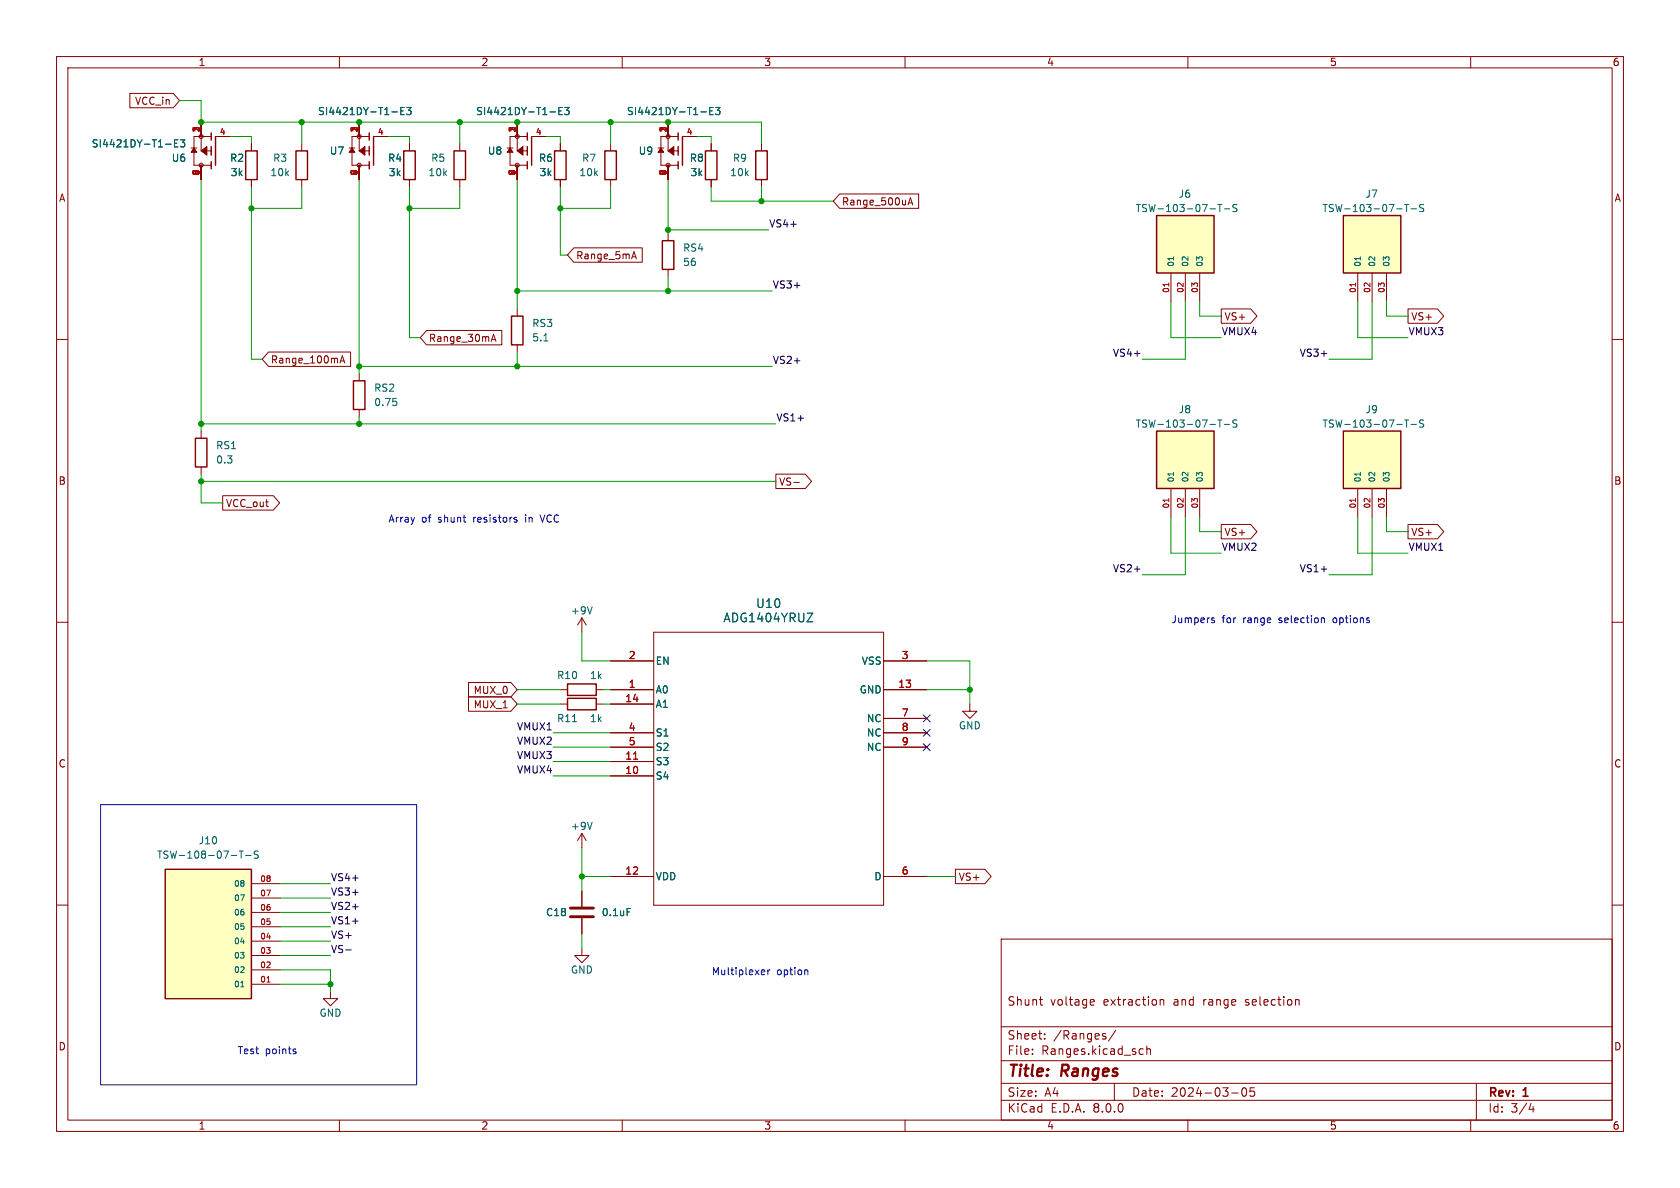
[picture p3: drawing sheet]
<svg xmlns="http://www.w3.org/2000/svg" width="297mm" height="210mm" viewBox="0 0 297 210" stroke-linecap="round" stroke-linejoin="round" font-family="sans-serif">
<g fill="none" stroke="#840000" stroke-width=".18">
<path d="M10 10h277v190h-277zM12 12h273v186h-273zM60 10v2M110 10v2M160 10v2M210 10v2M260 10v2M10 60h2M285 60h2M10 110h2M285 110h2M10 160h2"/>
<path d="M285 160h2M177 166h108v32h-108zM183.7 176.7h.6M184 177.6l.3 .1M193 176.7l.4 .1 .1 .3-.8 .1M193.4 177.6l-.4 .1M205.1 176.8l.2-.1 .4 .1v.9M205.1 176.7v1M229.2 176.7l.4 .1 .1 .1v.8M60 198v2M110 198v2M160 198v2"/>
<path d="M177 194.5h108M177 191.5h108M177 187.5h108M177 181.5h108M182.5 186.3v.1M182.5 185.5v.1M184.7 183.6v.1M184.7 182.8v.1M195.3 183.2l.2 .2-.2 .3M195.3 182.7l.2 .1M197 191.5v3M197.2 182.1l-1.2 2"/>
<path d="M201.7 185.4l.4 .1M202.1 186.3l-.4 .1M202.7 185.5l.3-.1 .3 .1 .1 .9M202.7 184.9v1.5M210 198v2M217.7 193.2h1.2M219.7 192.4l.2-.1a.81 .81 0 0 1 .6 .6 .81 .81 0 0 1-.3 .8l-.2 .1a.81 .81 0 0 1-.3-1.4zM221.7 192.3h-.7v.7l.2-.1h.5l.1 .3-.1 .5-.2 .1-.5-.1M260 198v2M261 191.5v6.5M270.7 195l-.4 1.1h.9M271 195.6v1"/>
</g>
<path d="M29.2 153.7h15.2v22.8h-15.2z" fill="#ffffc2"/>
<path d="M29.2 153.7h15.2v22.8h-15.2z" fill="none" stroke="#840000" stroke-width=".25"/>
<path d="M44.4 158.8h5.1M44.4 156.2h5.1M44.4 174h5.1M44.4 171.5h5.1M44.4 168.9h5.1M44.4 166.4h5.1M44.4 163.8h5.1M44.4 161.3h5.1M58.4 175.3v1.2h1.3l-1.3 1.3-1.3-1.3h1.3" fill="none" stroke="#840000" stroke-width=".18"/>
<path d="M40.9 151.2h.9M42.3 150.4h.7M42.6 150.4v1.3M43.4 151.2h1M45.7 150.5l-.5-.1-.2 .2v.3l.5 .3 .2 .3-.3 .2-.5-.1M42.6 174.5h.5" fill="none" stroke="#006464" stroke-width=".18"/>
<path d="M47.2 173.6h.6" fill="none" stroke="#a90000" stroke-width=".18"/>
<path d="M204.5 38.1h10.1v10.2h-10.1z" fill="#ffffc2"/>
<path d="M119.9 23.5v1.3M119.9 25.9v1.5M119.9 28.6v1.2M120.6 24.1v5.1M124.7 26.7h2v5.1h-2zM204.5 38.1h10.1v10.2h-10.1zM117.1 42.5h2v5.1h-2z" fill="none" stroke="#840000" stroke-width=".25"/>
<g fill="none" stroke="#840000" stroke-width=".18">
<path d="M116.3 26.2h1M118.1 21.6v5.1h1.8M118.1 29.2v2.6M119.9 24.1h-3.1v5.1h3.1M120.6 24.1h2.6M125.7 25.4v1.3M125.7 31.8v1.2M118.1 41.3v1.2M118.1 47.6v1.3M207 48.3v5M209.5 48.3v5M212.1 48.3v5"/>
<circle cx="118.1" cy="24.1" r=".36"/>
<circle cx="118.1" cy="29.2" r=".36"/>
</g>
<path d="M123.9 19.8h1M125.5 19.6h.4M126.1 19h-.6v1.3h.6M126.5 19h.8l-.4 .5 .3 .1v.5l-.2 .2-.5-.2M213.9 36.9h1M215.3 36.1h.7M215.6 36.1v1.3M216.4 36.9h1M218.7 36.2l-.5-.1-.3 .3 .2 .3 .5 .2v.4l-.2 .1-.5-.1M207.5 45.4v.6" fill="none" stroke="#006464" stroke-width=".18"/>
<path d="M206.6 50v.6" fill="none" stroke="#a90000" stroke-width=".18"/>
<g fill="#840000" stroke="#840000" stroke-width=".18">
<path d="M118.1 26.7l1-.8v1.5z"/>
<path d="M116.8 26.2l.5 .7h-1z"/>
</g>
<path d="M237.5 38.1h10.1v10.2h-10.1z" fill="#ffffc2"/>
<path d="M43.4 26.7h2.1v5.1h-2.1zM52.3 26.7h2.1v5.1h-2.1zM65.3 23.5v1.3M65.3 25.9v1.5M65.3 28.6v1.2M66 24.1v5.1M80.3 26.7h2v5.1h-2zM133.6 26.7h2v5.1h-2zM237.5 38.1h10.1v10.2h-10.1zM90.4 55.9h2.1v5.1h-2.1zM62.5 67.3h2v5.1h-2zM100.3 120.9h5.1v2h-5.1z" fill="none" stroke="#840000" stroke-width=".25"/>
<g fill="none" stroke="#840000" stroke-width=".18">
<path d="M44.4 25.4v1.3M44.4 31.8v1.2M53.3 25.4v1.3M53.3 31.8v1.2M61.7 26.2h1M63.5 21.6v5.1h1.8M63.5 29.2v2.6M65.3 24.1h-3.1v5.1h3.1M66 24.1h2.6M81.3 25.4v1.3M81.3 31.8v1.2M134.6 25.4v1.3"/>
<path d="M134.6 31.8v1.2M91.4 54.6v1.3M240 48.3v5M242.6 48.3v5M245.1 48.3v5M63.5 66v1.3M63.5 72.4v1.3M91.4 61v1.2M107.9 116.8h7.7M115.6 111.8h40.6v48.2h-40.6zM156.2 116.8h7.6M99.1 121.9h1.2"/>
<path d="M105.4 121.9h1.3M107.9 121.9h7.7M107.9 137.2h7.7M107.9 134.6h7.7M107.9 124.5h7.7M107.9 129.5h7.7M107.9 132.1h7.7M156.2 121.9h7.6M156.2 129.5h7.6M156.2 132.1h7.6M156.2 127h7.6M102.9 157.5v2.8"/>
<path d="M107.9 154.9h7.7M156.2 154.9h7.6M102.9 167.6v1.3h1.2l-1.2 1.3-1.3-1.3h1.3M102.9 162.3v2.8"/>
<circle cx="63.5" cy="24.1" r=".36"/>
<circle cx="63.5" cy="29.2" r=".36"/>
</g>
<g fill="none" stroke="#006464" stroke-width=".18">
<path d="M69.3 19.8h1M70.9 19.6h.4M71.5 19h-.6v1.3h.6M71.9 19h.8l-.5 .5 .4 .1v.5l-.2 .2-.5-.2M246.9 36.9h1M248.3 36.1h.7M248.7 36.1v1.3M249.5 36.9h.9M251.7 36.2l-.5-.1-.2 .3 .1 .3 .5 .2v.4l-.1 .1-.5-.1M240.5 45.4v.6M69.5 70.4h.6M70 71l.1 .2-.1 .4"/>
<path d="M96.1 60.3h.8M142.7 108.4h1l-1 1.5h1M110.9 160.6h.6"/>
</g>
<path d="M239.6 50v.6M112 134.2h.7" fill="none" stroke="#a90000" stroke-width=".18"/>
<path d="M100.8 160.5h4.1M100.8 162.1h4.1" fill="none" stroke="#840000" stroke-width=".51"/>
<g fill="#840000" stroke="#840000" stroke-width=".18">
<path d="M63.5 26.7l1-.8v1.5z"/>
<path d="M62.2 26.2l.5 .7h-1z"/>
</g>
<path d="M204.5 76.2h10.1v10.2h-10.1z" fill="#ffffc2"/>
<path d="M37.3 23.5v1.3M37.3 25.9v1.5M37.3 28.6v1.2M38.1 24.1v5.1M71.4 26.7h2v5.1h-2zM93.2 23.5v1.3M93.2 25.9v1.5M93.2 28.6v1.2M94 24.1v5.1M106.9 26.7h2.1v5.1h-2.1zM34.5 77.5h2.1v5.1h-2.1zM204.5 76.2h10.1v10.2h-10.1z" fill="none" stroke="#840000" stroke-width=".25"/>
<g fill="none" stroke="#840000" stroke-width=".18">
<path d="M33.8 26.2h1M35.6 21.6v5.1h1.7M35.6 29.2v2.6M37.3 24.1h-3v5.1h3M38.1 24.1h2.5M72.4 25.4v1.3M72.4 31.8v1.2M89.7 26.2h1M91.4 21.6v5.1h1.8M91.4 29.2v2.6M93.2 24.1h-3v5.1h3M94 24.1h2.5"/>
<path d="M107.9 25.4v1.3M107.9 31.8v1.2M35.6 76.2v1.3M35.6 82.6v1.2M207 86.4v5M209.5 86.4v5M212.1 86.4v5"/>
<circle cx="35.6" cy="24.1" r=".36"/>
<circle cx="35.6" cy="29.2" r=".36"/>
<circle cx="91.4" cy="24.1" r=".36"/>
<circle cx="91.4" cy="29.2" r=".36"/>
</g>
<g fill="none" stroke="#006464" stroke-width=".18">
<path d="M97.2 19.8h1M98.8 19.6h.4M99.4 19h-.6v1.3h.6M99.8 19h.8l-.4 .5 .4 .1v.5l-.2 .2-.6-.2M29.3 25.5h.9M30.9 25.3h.4M31.5 24.7h-.6v1.3h.6M31.9 24.7h.8l-.5 .5 .4 .1v.6l-.2 .1-.5-.1M213.9 75h1M215.3 74.2h.7M215.6 74.2v1.3M216.4 75h1"/>
<path d="M218.7 74.3l-.5-.1-.2 .2v.3l.6 .3 .1 .3-.3 .2-.5-.1M207.5 83.5v.6"/>
</g>
<path d="M206.6 88.1v.6" fill="none" stroke="#a90000" stroke-width=".18"/>
<g fill="#840000" stroke="#840000" stroke-width=".18">
<path d="M91.4 26.7l1.1-.8v1.5z"/>
<path d="M90.2 26.2l.5 .7h-1z"/>
<path d="M35.6 26.7l1-.8v1.5z"/>
<path d="M34.3 26.2l.5 .7h-1z"/>
</g>
<path d="M237.5 76.2h10.1v10.2h-10.1z" fill="#ffffc2"/>
<path d="M98 26.7h2.1v5.1h-2.1zM237.5 76.2h10.1v10.2h-10.1zM100.3 123.4h5.1v2.1h-5.1z" fill="none" stroke="#840000" stroke-width=".25"/>
<g fill="none" stroke="#840000" stroke-width=".18">
<path d="M23 16.5h7.6l1.1 1.3-1.1 1.3h-7.6zM35.6 21.6v2.5M35.6 29.2v2.6M38.1 24.1h2.5M44.4 25.4v1.3M44.4 31.8v1.2M63.5 21.6v2.5M63.5 29.2v2.6M66 24.1h2.6M72.4 25.4v1.3M72.4 31.8v1.2M91.4 21.6v2.5"/>
<path d="M91.4 29.2v2.6M94 24.1h2.5M99.1 25.4v1.3M99.1 31.8v1.2M118.1 21.6v2.5M118.1 29.2v2.6M120.6 24.1h2.6M125.7 25.4v1.3M125.7 31.8v1.2M148.4 34.3h14v2.5h-14l-1.1-1.2zM160.5 36.2l.4-1.2 .5 1.2M160.6 35.9h.6"/>
<path d="M75.4 58.4h13.3v2.6h-13.3l-1.1-1.3zM87 60h.6M101.4 43.8h12.1v2.6h-12.1l-1.1-1.3zM111.8 45.4h.6M112.1 44.5l.4 1.3M215.9 54.6h5.2l1.1 1.3-1.1 1.3h-5.2zM248.9 54.6h5.2l1.1 1.3-1.1 1.3h-5.2zM47.5 62.2h14.5v2.6h-14.5l-1.1-1.3zM60.1 64.2l.4-1.3 .4 1.3M60.2 63.8h.6M86.8 60.4l.5-1.3 .4 1.3M39.4 87.6h8.9l1.1 1.3-1.1 1.3h-8.9z"/>
<path d="M137.2 83.8h5.2l1.1 1.3-1.1 1.3h-5.2zM140.3 85.3h1M215.9 92.7h5.2l1.1 1.3-1.1 1.3h-5.2zM240 86.4v5M242.6 86.4v5M245.1 86.4v5M248.9 92.7h5.2l1.1 1.3-1.1 1.3h-5.2zM102.9 109.2v2.6M102.9 109.2l-.8 1.3M102.9 109.2l.7 1.3M107.9 116.8h7.7M156.2 116.8h7.6"/>
<path d="M82.8 123.2h7.5l1.1 1.3-1.1 1.2h-7.5zM82.8 120.6h7.5l1.1 1.3-1.1 1.3h-7.5zM99.1 124.5h1.2M105.4 124.5h1.3M107.9 124.5h7.7M107.9 121.9h7.7M107.9 137.2h7.7M107.9 134.6h7.7M107.9 129.5h7.7M107.9 132.1h7.7M156.2 121.9h7.6M156.2 129.5h7.6"/>
<path d="M156.2 132.1h7.6M156.2 127h7.6M171.4 124.5v1.2h1.3l-1.3 1.3-1.2-1.3h1.2M102.9 147.3l-.8 1.3M102.9 147.3v2.6M102.9 157.5v2.8M102.9 147.3l.7 1.3M107.9 154.9h7.7M156.2 154.9h7.6M168.9 153.7h5.2l1.1 1.2-1.1 1.3h-5.2zM102.9 162.3v2.8"/>
</g>
<g fill="none" stroke="#006464" stroke-width=".18">
<path d="M69.3 19.8h1M70.9 19.6h.4M71.5 19h-.6v1.3h.6M71.9 19h.8l-.5 .5 .4 .1v.5l-.2 .2-.5-.2M97.2 19.8h1M98.8 19.6h.4M99.4 19h-.6v1.3h.6M99.8 19h.8l-.4 .5 .4 .1v.5l-.2 .2-.6-.2M123.9 19.8h1M125.5 19.6h.4M126.1 19h-.6v1.3h.6M126.5 19h.8l-.4 .5 .3 .1v.5l-.2 .2-.5-.2"/>
<path d="M29.3 25.5h.9M30.9 25.3h.4M31.5 24.7h-.6v1.3h.6M31.9 24.7h.8l-.5 .5 .4 .1v.6l-.2 .1-.5-.1M246.9 75h1M248.3 74.2h.7M248.7 74.2v1.3M249.5 75h.9M251.7 74.3l-.5-.1-.2 .2v.3l.6 .3 .1 .3-.2 .2-.5-.1M240.5 83.5v.6M104.7 107.3l-.4 1.2M142.7 108.4h1l-1 1.5h1"/>
<path d="M101.2 127.6h.7M104.7 145.4l-.4 1.2M110.9 160.6h.6"/>
</g>
<path d="M239.6 88.1v.6M112 134.2h.7" fill="none" stroke="#a90000" stroke-width=".18"/>
<path d="M61.1 167.9h1" fill="none" stroke="#0f0f0f" stroke-width=".18"/>
<g fill="none" stroke="#0000c2" stroke-width=".18">
<path d="M91.1 91.9h.3v.2l-.2 .2h-.2M91.1 91.4l.3 .1M95.5 91l.4 1.3M214.2 109.6l.5 .2v.2l-.4 .1M214.2 109.3h.5M233.8 109.2l.3 .2v.7M17.8 142.2h55.9v49.6h-55.9zM134.8 171.5h.3l.1 .3-.6 .1M135.1 172.2l-.3 .1M135.7 171.5v.8M136.1 171.5l-.4 .2M142.5 171.5l.3 .1v.7"/>
<path d="M52 185.9h.3l.1 .2-.2 .2h-.3M52 185.4l.3 .1"/>
</g>
<g fill="none" stroke="#009600" stroke-width=".18">
<path d="M31.7 17.8h3.9v3.8h99v3.8M35.6 31.8v44.4M40.6 24.1h3.8v1.3M44.4 33v30.5h2M53.3 21.6v3.8M53.3 33v3.8h-8.9M63.5 31.8v34.2M68.6 24.1h3.8v1.3M72.4 33v26.7h1.9M81.3 33v3.8h-8.9M81.3 21.6v3.8M91.4 31.8v22.8"/>
<path d="M96.5 24.1h2.6v1.3M99.1 33v12.1h1.2M107.9 33v3.8h-8.8M107.9 21.6v3.8M118.1 31.8v9.5M123.2 24.1h2.5v1.3M125.7 33v2.6h21.6M134.6 33v2.6M91.4 51.4h45.1M118.1 48.9v2.5M118.1 40.6h17.8M207 53.3v6.4h8.9"/>
<path d="M209.5 53.3v10.2h-7.6M212.1 53.3v2.6h3.8M240 53.3v6.4h8.9M242.6 53.3v10.2h-7.7M245.1 53.3v2.6h3.8M35.6 74.9h101.6M63.5 73.7v1.2M63.5 64.8h73M91.4 62.2v2.6M35.6 83.8v5.1h3.8M35.6 85.1h101.6M207 91.4v6.4h8.9"/>
<path d="M209.5 91.4v10.2h-7.6M212.1 91.4v2.6h3.8M240 91.4v6.4h8.9M242.6 91.4v10.2h-7.7M245.1 91.4v2.6h3.8M102.9 111.8v5h5M163.8 116.8h7.6v7.7M91.4 121.9h7.7M91.4 124.5h7.7M97.8 129.5h10.1M97.8 132.1h10.1M97.8 137.2h10.1"/>
<path d="M97.8 134.6h10.1M106.7 121.9h1.2M106.7 124.5h1.2M163.8 121.9h7.6M49.5 158.8h8.9M49.5 156.2h8.9M102.9 149.9v7.6M102.9 154.9h5M163.8 154.9h5.1M49.5 171.5h8.9v3.8M49.5 174h8.9M49.5 161.3h8.9"/>
<path d="M49.5 163.8h8.9M49.5 168.9h8.9M49.5 166.4h8.9M102.9 165.1v2.5"/>
</g>
<path d="M163.2 126.4l1.2 1.2M163.2 128.9l1.2 1.2M163.2 131.5l1.2 1.2M164.4 126.4l-1.2 1.2M164.4 128.9l-1.2 1.2M164.4 131.5l-1.2 1.2" fill="none" stroke="#000084" stroke-width=".18"/>
<g fill="#009600" stroke="#009600" stroke-width=".18">
<circle cx="171.4" cy="121.9" r=".46"/>
<circle cx="107.9" cy="21.6" r=".46"/>
<circle cx="118.1" cy="21.6" r=".46"/>
<circle cx="118.1" cy="40.6" r=".46"/>
<circle cx="91.4" cy="64.8" r=".46"/>
<circle cx="118.1" cy="51.4" r=".46"/>
<circle cx="91.4" cy="51.4" r=".46"/>
<circle cx="134.6" cy="35.6" r=".46"/>
<circle cx="102.9" cy="154.9" r=".46"/>
<circle cx="58.4" cy="174" r=".46"/>
<circle cx="63.5" cy="21.6" r=".46"/>
<circle cx="53.3" cy="21.6" r=".46"/>
<circle cx="72.4" cy="36.8" r=".46"/>
<circle cx="44.4" cy="36.8" r=".46"/>
<circle cx="35.6" cy="21.6" r=".46"/>
<circle cx="91.4" cy="21.6" r=".46"/>
<circle cx="81.3" cy="21.6" r=".46"/>
<circle cx="99.1" cy="36.8" r=".46"/>
<circle cx="35.6" cy="74.9" r=".46"/>
<circle cx="63.5" cy="74.9" r=".46"/>
<circle cx="63.5" cy="64.8" r=".46"/>
<circle cx="35.6" cy="85.1" r=".46"/>
</g>
<g font-size="2.8" fill="#840000">
<text x="178" y="190.9">Title:</text>
<text x="187.7" y="190.9">Ranges</text>
</g>
<g font-size="2.1" fill="#006464">
<text x="133.6" y="107.7">U10</text>
<text x="127.8" y="110.2">ADG1404YRUZ</text>
</g>
<g font-size="2.1" fill="#840000">
<text x="178" y="178">Shunt</text>
<text x="185.7" y="178">voltage</text>
<text x="195.1" y="178">extraction</text>
<text x="207.6" y="178">and</text>
<text x="213" y="178">range</text>
<text x="220.6" y="178">selection</text>
<text x="178" y="184">Sheet:</text>
<text x="186.2" y="184">/Ranges/</text>
<text x="178" y="186.7">File:</text>
<text x="184.1" y="186.7">Ranges.kicad_sch</text>
<text x="178" y="196.9">KiCad</text>
<text x="178" y="194.1">Size:</text>
<text x="184.7" y="194.1">A4</text>
<text x="185.7" y="196.9">E.D.A.</text>
<text x="193.3" y="196.9">8.0.0</text>
<text x="200" y="194.1">Date:</text>
<text x="207" y="194.1">2024-03-05</text>
<text x="263" y="194.3">Rev:</text>
<text x="263" y="196.9">Id:</text>
<text x="267.1" y="196.9">3/4</text>
<text x="269.4" y="194.3">1</text>
</g>
<g font-size="1.8" fill="#840000">
<text x="35" y="11.9">1</text>
<text x="85" y="11.9">2</text>
<text x="135" y="11.9">3</text>
<text x="185" y="11.9">4</text>
<text x="235" y="11.9">5</text>
<text x="285" y="11.9">6</text>
<text x="23.8" y="18.7">VCC_in</text>
<text x="10.3" y="35.9">A</text>
<text x="285.3" y="35.9">A</text>
<text x="148.7" y="36.5">Range_500uA</text>
<text x="101.8" y="46">Range_5mA</text>
<text x="216.4" y="56.8">VS+</text>
<text x="249.4" y="56.8">VS+</text>
<text x="47.8" y="64.5">Range_100mA</text>
<text x="75.7" y="60.6">Range_30mA</text>
<text x="10.3" y="85.9">B</text>
<text x="39.8" y="89.9">VCC_out</text>
<text x="137.6" y="86">VS-</text>
<text x="285.3" y="85.9">B</text>
<text x="216.4" y="94.9">VS+</text>
<text x="249.4" y="94.9">VS+</text>
<text x="83.6" y="125.4">MUX_1</text>
<text x="83.6" y="122.9">MUX_0</text>
<text x="10.3" y="135.9">C</text>
<text x="285.3" y="135.9">C</text>
<text x="169.4" y="155.9">VS+</text>
<text x="10.3" y="185.9">D</text>
<text x="285.3" y="185.9">D</text>
<text x="35" y="199.9">1</text>
<text x="85" y="199.9">2</text>
<text x="135" y="199.9">3</text>
<text x="185" y="199.9">4</text>
<text x="235" y="199.9">5</text>
<text x="285" y="199.9">6</text>
</g>
<g font-size="1.8" fill="#006464">
<text x="56.1" y="20.5">SI4421DY-T1-E3</text>
<text x="84.1" y="20.5">SI4421DY-T1-E3</text>
<text x="110.7" y="20.5">SI4421DY-T1-E3</text>
<text x="16.1" y="26.3">SI4421DY-T1-E3</text>
<text x="30.3" y="28.8">U6</text>
<text x="40.6" y="28.8">R2</text>
<text x="48.2" y="28.8">R3</text>
<text x="58.2" y="27.5">U7</text>
<text x="68.5" y="28.8">R4</text>
<text x="76.1" y="28.8">R5</text>
<text x="86.1" y="27.5">U8</text>
<text x="95.2" y="28.8">R6</text>
<text x="102.8" y="28.8">R7</text>
<text x="112.8" y="27.5">U9</text>
<text x="121.8" y="28.8">R8</text>
<text x="129.5" y="28.8">R9</text>
<text x="40.7" y="31.3">3k</text>
<text x="47.7" y="31.3">10k</text>
<text x="68.6" y="31.3">3k</text>
<text x="75.6" y="31.3">10k</text>
<text x="95.3" y="31.3">3k</text>
<text x="102.3" y="31.3">10k</text>
<text x="122" y="31.3">3k</text>
<text x="129" y="31.3">10k</text>
<text x="208.3" y="35.2">J6</text>
<text x="241.3" y="35.2">J7</text>
<text x="200.7" y="37.7">TSW-103-07-T-S</text>
<text x="233.7" y="37.7">TSW-103-07-T-S</text>
<text x="120.7" y="44.7">RS4</text>
<text x="120.7" y="47.2">56</text>
<text x="94" y="58">RS3</text>
<text x="94" y="60.6">5.1</text>
<text x="66" y="72">0.75</text>
<text x="66" y="69.4">RS2</text>
<text x="200.7" y="75.8">TSW-103-07-T-S</text>
<text x="208.3" y="73.3">J8</text>
<text x="233.7" y="75.8">TSW-103-07-T-S</text>
<text x="241.3" y="73.3">J9</text>
<text x="38.1" y="79.6">RS1</text>
<text x="38.1" y="82.1">0.3</text>
<text x="100.8" y="108.8">+9V</text>
<text x="115.8" y="117.7">EN</text>
<text x="152.2" y="117.7">VSS</text>
<text x="98.4" y="120.2">R10</text>
<text x="104.2" y="120.2">1k</text>
<text x="115.8" y="122.8">A0</text>
<text x="115.8" y="125.3">A1</text>
<text x="151.9" y="122.8">GND</text>
<text x="98.4" y="127.9">R11</text>
<text x="104.2" y="127.9">1k</text>
<text x="115.8" y="130.4">S1</text>
<text x="153.2" y="127.9">NC</text>
<text x="153.2" y="130.4">NC</text>
<text x="169.4" y="129.1">GND</text>
<text x="115.8" y="135.5">S3</text>
<text x="115.8" y="132.9">S2</text>
<text x="153.2" y="132.9">NC</text>
<text x="115.8" y="138">S4</text>
<text x="35" y="149.5">J10</text>
<text x="100.8" y="146.9">+9V</text>
<text x="27.7" y="152">TSW-108-07-T-S</text>
<text x="115.8" y="155.8">VDD</text>
<text x="154.5" y="155.8">D</text>
<text x="96.4" y="162.2">C18</text>
<text x="106.3" y="162.2">0.1uF</text>
<text x="100.8" y="172.3">GND</text>
<text x="56.4" y="179.9">GND</text>
</g>
<g font-size="1.8" fill="#0f0f0f">
<text x="135.9" y="40.3">VS4+</text>
<text x="136.5" y="51.1">VS3+</text>
<text x="215.9" y="59.3">VMUX4</text>
<text x="248.9" y="59.3">VMUX3</text>
<text x="136.5" y="64.4">VS2+</text>
<text x="196.6" y="63.2">VS4+</text>
<text x="229.7" y="63.2">VS3+</text>
<text x="137.2" y="74.6">VS1+</text>
<text x="196.6" y="101.3">VS2+</text>
<text x="215.9" y="97.4">VMUX2</text>
<text x="229.7" y="101.3">VS1+</text>
<text x="248.9" y="97.4">VMUX1</text>
<text x="91.3" y="129.2">VMUX1</text>
<text x="91.3" y="131.7">VMUX2</text>
<text x="91.3" y="136.8">VMUX4</text>
<text x="91.3" y="134.3">VMUX3</text>
<text x="58.4" y="155.9">VS4+</text>
<text x="58.4" y="160.9">VS2+</text>
<text x="58.4" y="158.4">VS3+</text>
<text x="58.4" y="166">VS+</text>
<text x="58.4" y="163.5">VS1+</text>
<text x="58.4" y="168.6">VS-</text>
</g>
<g font-size="1.8" fill="#0000c2">
<text x="68.6" y="92.5">Array</text>
<text x="74.5" y="92.5">of</text>
<text x="77.6" y="92.5">shunt</text>
<text x="83.9" y="92.5">resistors</text>
<text x="93.3" y="92.5">in</text>
<text x="96.3" y="92.5">VCC</text>
<text x="207" y="110.2">Jumpers</text>
<text x="216" y="110.2">for</text>
<text x="219.9" y="110.2">range</text>
<text x="226.4" y="110.2">selection</text>
<text x="236.1" y="110.2">options</text>
<text x="125.7" y="172.5">Multiplexer</text>
<text x="137.3" y="172.5">option</text>
<text x="41.9" y="186.4">Test</text>
<text x="46.9" y="186.4">points</text>
</g>
<g font-size="1.8" fill="#a90000">
<text x="111.1" y="116.6">2</text>
<text x="159.3" y="116.6">3</text>
<text x="110.4" y="124.2">14</text>
<text x="111.1" y="121.7">1</text>
<text x="158.7" y="121.7">13</text>
<text x="111.1" y="129.3">4</text>
<text x="111.1" y="131.8">5</text>
<text x="159.3" y="126.7">7</text>
<text x="159.3" y="129.3">8</text>
<text x="159.3" y="131.8">9</text>
<text x="110.4" y="136.9">10</text>
<text x="110.4" y="134.4">11</text>
<text x="110.4" y="154.7">12</text>
<text x="159.3" y="154.7">6</text>
</g>
<g font-size="1.4" fill="#a90000">
<text x="35.3" y="23.5" transform="rotate(-90 35.3 23.5)">1</text>
<text x="38.8" y="23.9">4</text>
<text x="63.2" y="23.5" transform="rotate(-90 63.2 23.5)">1</text>
<text x="66.7" y="23.9">4</text>
<text x="91.2" y="23.5" transform="rotate(-90 91.2 23.5)">1</text>
<text x="94.6" y="23.9">4</text>
<text x="117.9" y="23.5" transform="rotate(-90 117.9 23.5)">1</text>
<text x="121.3" y="23.9">4</text>
<text x="35.3" y="31.1" transform="rotate(-90 35.3 31.1)">7</text>
<text x="63.2" y="31.1" transform="rotate(-90 63.2 31.1)">7</text>
<text x="91.2" y="31.1" transform="rotate(-90 91.2 31.1)">7</text>
<text x="117.9" y="31.1" transform="rotate(-90 117.9 31.1)">7</text>
<text x="206.8" y="51.9" transform="rotate(-90 206.8 51.9)">01</text>
<text x="209.3" y="51.9" transform="rotate(-90 209.3 51.9)">02</text>
<text x="211.8" y="51.9" transform="rotate(-90 211.8 51.9)">03</text>
<text x="239.8" y="51.9" transform="rotate(-90 239.8 51.9)">01</text>
<text x="242.3" y="51.9" transform="rotate(-90 242.3 51.9)">02</text>
<text x="244.9" y="51.9" transform="rotate(-90 244.9 51.9)">03</text>
<text x="206.8" y="90" transform="rotate(-90 206.8 90)">01</text>
<text x="209.3" y="90" transform="rotate(-90 209.3 90)">02</text>
<text x="211.8" y="90" transform="rotate(-90 211.8 90)">03</text>
<text x="239.8" y="90" transform="rotate(-90 239.8 90)">01</text>
<text x="242.3" y="90" transform="rotate(-90 242.3 90)">02</text>
<text x="244.9" y="90" transform="rotate(-90 244.9 90)">03</text>
<text x="45.9" y="156">08</text>
<text x="45.9" y="161">06</text>
<text x="45.9" y="158.5">07</text>
<text x="45.9" y="166.1">04</text>
<text x="45.9" y="163.6">05</text>
<text x="45.9" y="173.7">01</text>
<text x="45.9" y="171.2">02</text>
<text x="45.9" y="168.7">03</text>
</g>
<g font-size="1.4" fill="#006464">
<text x="207.7" y="47.2" transform="rotate(-90 207.7 47.2)">01</text>
<text x="210.3" y="47.2" transform="rotate(-90 210.3 47.2)">02</text>
<text x="212.8" y="47.2" transform="rotate(-90 212.8 47.2)">03</text>
<text x="240.8" y="47.2" transform="rotate(-90 240.8 47.2)">01</text>
<text x="243.3" y="47.2" transform="rotate(-90 243.3 47.2)">02</text>
<text x="245.8" y="47.2" transform="rotate(-90 245.8 47.2)">03</text>
<text x="207.7" y="85.3" transform="rotate(-90 207.7 85.3)">01</text>
<text x="210.3" y="85.3" transform="rotate(-90 210.3 85.3)">02</text>
<text x="212.8" y="85.3" transform="rotate(-90 212.8 85.3)">03</text>
<text x="240.8" y="85.3" transform="rotate(-90 240.8 85.3)">01</text>
<text x="243.3" y="85.3" transform="rotate(-90 243.3 85.3)">02</text>
<text x="245.8" y="85.3" transform="rotate(-90 245.8 85.3)">03</text>
<text x="41.2" y="159.5">07</text>
<text x="41.2" y="156.9">08</text>
<text x="41.2" y="167.1">04</text>
<text x="41.2" y="164.6">05</text>
<text x="41.2" y="162">06</text>
<text x="41.2" y="172.2">02</text>
<text x="41.2" y="169.6">03</text>
<text x="41.2" y="174.7">01</text>
</g>
</svg>
